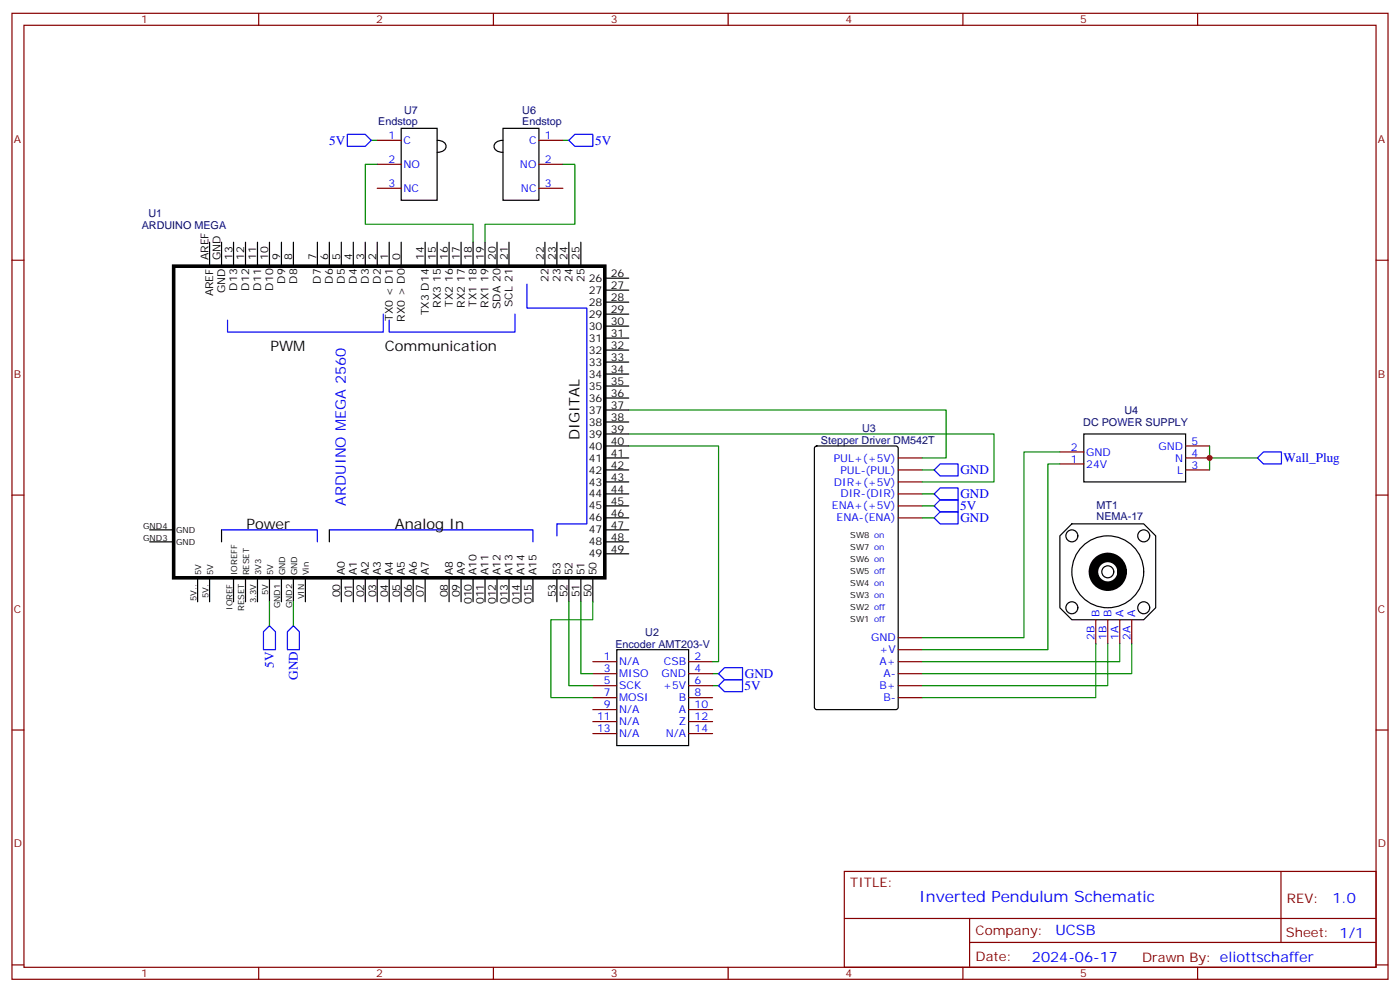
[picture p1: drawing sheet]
<svg xmlns="http://www.w3.org/2000/svg" width="412mm" height="292mm" viewBox="0 0 412 292" stroke-linecap="round" stroke-linejoin="round" font-family="sans-serif">
<g fill="none" stroke="#870000" stroke-width=".35">
<path d="M3.5 3.9h405.4v284.4h-405.4zM7.1 7.4h398.2v277.3h-398.2zM76.2 3.9v3.5M145.3 3.9v3.5M214.5 3.9v3.5M283.6 3.9v3.5M352.8 3.9v3.5M111.1 41.3h7.1M111.1 48.4h7.1M111.1 55.4h7.1M158.7 41.3h7.1M158.7 48.4h7.1"/>
<path d="M158.7 55.4h7.1M3.5 76.6h3.6M405.3 76.6h3.6M264.6 134.8h7M264.6 138.3h7M312.2 136.6h7.1M312.2 133h7.1M349.2 134.8h7.1M349.2 138.3h7.1M349.2 131.3h7.1M3.5 145.7h3.6M264.6 141.9h7"/>
<path d="M264.6 145.4h7M264.6 148.9h7M264.6 152.4h7M405.3 145.7h3.6M174.6 194.8h7.1M174.6 198.3h7.1M202.8 194.8h7.1M202.8 198.3h7.1M264.6 187.7h7M264.6 191.2h7M264.6 194.8h7M264.6 198.3h7"/>
<path d="M322.8 182.4v7.1M326.3 182.4v7.1M329.8 182.4v7.1M333.4 182.4v7.1M3.5 214.9h3.6M174.6 201.8h7.1M174.6 205.4h7.1M174.6 208.9h7.1M174.6 212.4h7.1M174.6 215.9h7.1M202.8 201.8h7.1M202.8 205.4h7.1"/>
<path d="M202.8 208.9h7.1M202.8 212.4h7.1M202.8 215.9h7.1M264.6 201.8h7M264.6 205.4h7M405.3 214.9h3.6M248.7 256.5h156.6v28.2h-156.6zM377.3 256.5v20.9M248.7 270.4h156.5M285.6 277.4h119.6M285.6 270.4v14.1M3.5 284h3.6"/>
<path d="M76.2 284.7v3.6M145.3 284.7v3.6M214.5 284.7v3.6M283.6 284.7v3.6M352.8 284.7v3.6M405.3 284h3.6"/>
</g>
<g fill="none" stroke="#000" stroke-width=".35">
<path d="M118.2 37.8h10.6v21.1h-10.6zM148.2 37.8h10.5v21.1h-10.5zM128.8 41.3a2.31 2.31 0 0 1 2.6 1.8 2.13 2.13 0 0 1-2.6 1.7M148.2 41.3a2.31 2.31 0 0 0-2.7 1.8 2.13 2.13 0 0 0 2.7 1.7M61.7 71.3v7.1M65.3 71.3v7.1M68.8 71.3v7.1M72.3 71.3v7.1M75.8 71.3v7.1M79.4 71.3v7.1M82.9 71.3v7.1M86.4 71.3v7.1"/>
<path d="M93.5 71.3v7.1M97 71.3v7.1M100.5 71.3v7.1M104.1 71.3v7.1M107.6 71.3v7.1M111.1 71.3v7.1M114.7 71.3v7.1M118.2 71.3v7.1M125.2 71.3v7.1M128.8 71.3v7.1M132.3 71.3v7.1M135.8 71.3v7.1"/>
<path d="M139.3 71.3v7.1M142.9 71.3v7.1M146.4 71.3v7.1M149.9 71.3v7.1M160.5 71.3v7.1M164 71.3v7.1M167.6 71.3v7.1M171.1 71.3v7.1M178.2 81.9h7M178.2 85.4h7M178.2 88.9h7M178.2 92.5h7"/>
<path d="M178.2 96h7M178.2 99.5h7M178.2 106.6h7M178.2 110.1h7M178.2 113.6h7M178.2 117.2h7M178.2 103h7M178.2 120.7h7M178.2 124.2h7M178.2 127.7h7M178.2 131.3h7M178.2 134.8h7"/>
<path d="M178.2 138.3h7M240.1 131.5l.5-.2h23.3l.6 .4 .1 76.5-.5 .6-23.5 .1-.7-.5v-76.4zM319.3 127.7h29.9v14.2h-29.9zM44.1 159.5h7.1M44.1 156h7.1M65.3 156v3.5M97 156v3.5M178.2 141.9h7M178.2 145.4h7M178.2 148.9h7M178.2 159.5h7M178.2 156h7"/>
<path d="M178.2 152.4h7M315.7 154.2h21.2l3.5 3.5v21.2l-3.5 3.5h-21.2l-3.5-3.5v-21.2zM58.2 170.1v7M61.7 170.1v7M68.8 170.1v7M72.3 170.1v7M75.8 170.1v7M79.4 170.1v7M82.9 170.1v7M86.4 170.1v7M90 170.1v7M100.5 170.1v7"/>
<path d="M104.1 170.1v7M107.6 170.1v7M111.1 170.1v7M114.7 170.1v7M118.2 170.1v7M121.7 170.1v7M125.2 170.1v7M132.3 170.1v7M135.8 170.1v7M139.3 170.1v7M142.9 170.1v7M146.4 170.1v7"/>
<path d="M149.9 170.1v7M153.5 170.1v7M157 170.1v7M164 170.1v7M167.6 170.1v7M171.1 170.1v7M174.6 170.1v7M178.2 163h7M181.7 191.2h21.1v28.3h-21.1z"/>
<circle cx="315.7" cy="157.7" r="1.76"/>
<circle cx="336.9" cy="157.7" r="1.76"/>
<circle cx="315.7" cy="178.9" r="1.76"/>
<circle cx="326.3" cy="168.3" r="10.6"/>
<circle cx="326.3" cy="168.3" r="1.76"/>
<circle cx="336.9" cy="178.9" r="1.76"/>
</g>
<path d="M51.2 78.4h127v91.7h-127z" fill="none" stroke="#000" stroke-width="1.1"/>
<g fill="none" stroke="#00f" stroke-width=".35">
<path d="M102.3 39.5h5.3l1.8 1.8-1.8 1.8h-5.3zM167.6 41.3l1.7-1.8h5.3v3.6h-5.3zM112.9 92.5v5.3h-45.9v-3.6M151.7 92.5v5.3h-37v-3.6M155.2 83.6v7.1h17.7v63.5h-8.9v3.5M275.2 138.3l1.7-1.7h5.3v3.5h-5.3zM370.4 134.8l1.8-1.8h5.3v3.6h-5.3zM65.3 156h28.2v3.5M97 156h60v3.5M275.2 145.4l1.7-1.8h5.3v3.5h-5.3zM275.2 152.4l1.7-1.7h5.3v3.5h-5.3zM275.2 148.9l1.7-1.8h5.3v3.6h-5.3z"/>
<path d="M79.4 184.2l1.7 1.7v5.3h-3.5v-5.3zM86.4 184.2l1.8 1.7v5.3h-3.5v-5.3zM211.7 198.3l1.7-1.8h5.3v3.6h-5.3zM211.7 201.8l1.7-1.7h5.3v3.5h-5.3z"/>
</g>
<circle cx="326.3" cy="168.3" r="4.2" fill="none" stroke="#000" stroke-width="2.8"/>
<g fill="none" stroke="#008700" stroke-width=".35">
<path d="M109.4 41.3h1.7M111.1 48.4h-3.5v17.6h31.7v5.3M165.8 48.4h3.5v17.6h-26.4v5.3M165.8 41.3h1.8M185.2 120.7h93.5v14.1h-7.1M185.2 127.7h107.6v14.2h-21.2M185.2 131.3h26.5v63.5h-1.8M271.6 138.3h3.6M312.2 136.6h-3.5v54.6h-37.1M312.2 133h-10.6v54.7h-30M356.3 131.3v7M356.3 134.8h14.1"/>
<path d="M271.6 145.4h3.6M271.6 152.4h3.6M271.6 148.9h3.6M79.4 177.1v7.1M86.4 177.1v7.1M167.6 177.1v24.7h7M171.1 177.1v21.2h3.5M174.6 177.1v5.3h-12.3v23h12.3M209.9 198.3h1.8M322.8 189.5v15.9h-51.2M326.3 189.5v12.3h-54.7M329.8 189.5v5.3h-58.2"/>
<path d="M333.4 189.5v8.8h-61.8M209.9 201.8h1.8"/>
</g>
<circle cx="356.3" cy="134.8" r=".88" fill="#c00"/>
<text font-size="4.6" fill="#00f" x="270.8" y="265.5">Inverted Pendulum Schematic</text>
<g font-size="4.2">
<text x="79.7" y="103.2">PWM</text>
<text x="113.4" y="103.2">Communication</text>
<text x="170.7" y="129.5" transform="rotate(-90 170.7 129.5)">DIGITAL</text>
<text x="72.6" y="155.7">Pow</text>
<text x="81.2" y="155.7">er</text>
<text x="116.3" y="155.7">Analog In</text>
</g>
<g font-size="4.2" fill="#00f">
<text x="101.9" y="148.9" transform="rotate(-90 101.9 148.9)">ARDUINO MEGA 2560</text>
<text x="392.5" y="265.8">1.0</text>
<text x="310.9" y="275.3">UCSB</text>
<text x="304" y="283.1">2024-06-17</text>
</g>
<g font-size="3.9" fill="#00f">
<text x="97" y="42.6">5V</text>
<text x="175.3" y="42.5">5V</text>
<text x="378.1" y="136.1">Wall_Plug</text>
<text x="282.9" y="139.6">GND</text>
<text x="282.9" y="146.6">GND</text>
<text x="282.8" y="150.2">5V</text>
<text x="282.9" y="153.7">GND</text>
<text x="80.6" y="196.5" transform="rotate(-90 80.6 196.5)">5V</text>
<text x="87.7" y="200.1" transform="rotate(-90 87.7 200.1)">GND</text>
<text x="219.3" y="203.1">5V</text>
<text x="219.4" y="199.5">GND</text>
</g>
<g font-size="3.9" fill="#800">
<text x="250.5" y="261.1">TITLE:</text>
<text x="379.1" y="265.8">REV:</text>
<text x="287.4" y="275.3">Company:</text>
<text x="378.7" y="275.9">Sheet: 1/1</text>
<text x="287.4" y="283">Date:</text>
<text x="336.4" y="283.1">Draw</text>
<text x="346.6" y="283.1">n By: eliottschaffer</text>
</g>
<g font-size="3.2" fill="#800">
<text x="41.6" y="6.9">1</text>
<text x="110.8" y="6.9">2</text>
<text x="179.9" y="6.9">3</text>
<text x="249.1" y="6.9">4</text>
<text x="318.2" y="6.9">5</text>
<text x="4.1" y="42">A</text>
<text x="405.9" y="42">A</text>
<text x="4.1" y="111.2">B</text>
<text x="405.9" y="111.2">B</text>
<text x="4.1" y="180.3">C</text>
<text x="405.9" y="180.3">C</text>
<text x="4.1" y="249.4">D</text>
<text x="405.9" y="249.4">D</text>
<text x="41.6" y="287.7">1</text>
<text x="110.8" y="287.7">2</text>
<text x="179.9" y="287.7">3</text>
<text x="249.1" y="287.7">4</text>
<text x="318.2" y="287.7">5</text>
</g>
<g font-size="3.2" fill="#000080">
<text x="119" y="33.7">U7</text>
<text x="153.8" y="33.7">U6</text>
<text x="111.4" y="36.7">Endstop</text>
<text x="153.8" y="36.7">Endstop</text>
<text x="43.8" y="63.7">U1</text>
<text x="41.8" y="67.3">ARDUINO MEGA</text>
<text x="319.1" y="125.5">DC POWER SUPPLY</text>
<text x="331.2" y="122">U4</text>
<text x="241.8" y="130.8">Stepper Driver DM542T</text>
<text x="253.9" y="127.2">U3</text>
<text x="323" y="150">MT1</text>
<text x="323" y="153.1">NEMA-17</text>
<text x="181.3" y="190.7">Encoder AMT203-V</text>
<text x="190.1" y="187.1">U2</text>
</g>
<g font-size="3.2" fill="#00f">
<text x="114.4" y="41">1</text>
<text x="160.5" y="41">1</text>
<text x="118.9" y="42.4">C</text>
<text x="155.8" y="42.4">C</text>
<text x="114.4" y="48">2</text>
<text x="118.9" y="49.4">NO</text>
<text x="153.2" y="49.4">NO</text>
<text x="160.5" y="48">2</text>
<text x="114.4" y="55.1">3</text>
<text x="118.9" y="56.5">NC</text>
<text x="153.5" y="56.5">NC</text>
<text x="160.5" y="55.1">3</text>
<text x="351" y="130.9">5</text>
<text x="245.6" y="135.9">PUL+(+5V)</text>
<text x="315.5" y="136.2">1</text>
<text x="315.5" y="132.7">2</text>
<text x="320" y="137.6">24V</text>
<text x="320" y="134.1">GND</text>
<text x="341.3" y="132.3">GND</text>
<text x="346.2" y="135.9">N</text>
<text x="351" y="138">3</text>
<text x="351" y="134.4">4</text>
<text x="245.6" y="142.9">DIR+(+5V)</text>
<text x="247.6" y="139.4">PUL-(PUL)</text>
<text x="346.8" y="139.4">L</text>
<text x="245.1" y="150">ENA+(+5V)</text>
<text x="247.6" y="146.4">DIR-(DIR)</text>
<text x="246.5" y="153.5">ENA-(ENA)</text>
<text x="323.8" y="181.7" transform="rotate(-90 323.8 181.7)">B</text>
<text x="327.4" y="181.7" transform="rotate(-90 327.4 181.7)">B</text>
<text x="330.9" y="181.7" transform="rotate(-90 330.9 181.7)">A</text>
<text x="334.4" y="181.7" transform="rotate(-90 334.4 181.7)">A</text>
<text x="256.6" y="188.8">GND</text>
<text x="322.4" y="188.4" transform="rotate(-90 322.4 188.4)">2B</text>
<text x="326" y="188.4" transform="rotate(-90 326 188.4)">1B</text>
<text x="329.5" y="188.4" transform="rotate(-90 329.5 188.4)">1A</text>
<text x="333" y="188.4" transform="rotate(-90 333 188.4)">2A</text>
<text x="177.9" y="194.4">1</text>
<text x="177.9" y="197.9">3</text>
<text x="182.4" y="195.8">N/A</text>
<text x="195.6" y="195.8">CSB</text>
<text x="204.6" y="194.4">2</text>
<text x="204.6" y="197.9">4</text>
<text x="259.1" y="192.3">+V</text>
<text x="259.1" y="195.8">A+</text>
<text x="177.9" y="201.5">5</text>
<text x="182.4" y="199.4">MISO</text>
<text x="182.4" y="202.9">SCK</text>
<text x="194.9" y="199.4">GND</text>
<text x="195.4" y="202.9">+5V</text>
<text x="204.6" y="201.5">6</text>
<text x="259.1" y="202.9">B+</text>
<text x="260.3" y="199.4">A-</text>
<text x="177.9" y="205">7</text>
<text x="177.9" y="208.5">9</text>
<text x="182.4" y="206.4">MOSI</text>
<text x="182.4" y="209.9">N/A</text>
<text x="200" y="206.4">B</text>
<text x="200" y="209.9">A</text>
<text x="204.6" y="205">8</text>
<text x="204.6" y="208.5">10</text>
<text x="260.3" y="206.4">B-</text>
<text x="175.9" y="212.1">11</text>
<text x="175.9" y="215.6">13</text>
<text x="182.4" y="213.5">N/A</text>
<text x="200" y="213.5">Z</text>
<text x="204.6" y="212.1">12</text>
<text x="204.6" y="215.6">14</text>
<text x="182.4" y="217">N/A</text>
<text x="196.2" y="217">N/A</text>
</g>
<g font-size="3.2">
<text x="61.4" y="76.6" transform="rotate(-90 61.4 76.6)">AREF</text>
<text x="64.9" y="76.6" transform="rotate(-90 64.9 76.6)">GND</text>
<text x="68.4" y="76.6" transform="rotate(-90 68.4 76.6)">13</text>
<text x="72" y="76.6" transform="rotate(-90 72 76.6)">12</text>
<text x="75.5" y="76.6" transform="rotate(-90 75.5 76.6)">11</text>
<text x="79" y="76.6" transform="rotate(-90 79 76.6)">10</text>
<text x="82.5" y="76.6" transform="rotate(-90 82.5 76.6)">9</text>
<text x="86.1" y="76.6" transform="rotate(-90 86.1 76.6)">8</text>
<text x="93.1" y="76.6" transform="rotate(-90 93.1 76.6)">7</text>
<text x="96.7" y="76.6" transform="rotate(-90 96.7 76.6)">6</text>
<text x="100.2" y="76.6" transform="rotate(-90 100.2 76.6)">5</text>
<text x="103.7" y="76.6" transform="rotate(-90 103.7 76.6)">4</text>
<text x="107.2" y="76.6" transform="rotate(-90 107.2 76.6)">3</text>
<text x="110.8" y="76.6" transform="rotate(-90 110.8 76.6)">2</text>
<text x="114.3" y="76.6" transform="rotate(-90 114.3 76.6)">1</text>
<text x="117.8" y="76.6" transform="rotate(-90 117.8 76.6)">0</text>
<text x="124.9" y="76.6" transform="rotate(-90 124.9 76.6)">14</text>
<text x="128.4" y="76.6" transform="rotate(-90 128.4 76.6)">15</text>
<text x="131.9" y="76.6" transform="rotate(-90 131.9 76.6)">16</text>
<text x="135.5" y="76.6" transform="rotate(-90 135.5 76.6)">17</text>
<text x="139" y="76.6" transform="rotate(-90 139 76.6)">18</text>
<text x="142.5" y="76.6" transform="rotate(-90 142.5 76.6)">19</text>
<text x="146" y="76.6" transform="rotate(-90 146 76.6)">20</text>
<text x="149.6" y="76.6" transform="rotate(-90 149.6 76.6)">21</text>
<text x="160.2" y="76.6" transform="rotate(-90 160.2 76.6)">22</text>
<text x="163.7" y="76.6" transform="rotate(-90 163.7 76.6)">23</text>
<text x="167.2" y="76.6" transform="rotate(-90 167.2 76.6)">24</text>
<text x="170.7" y="76.6" transform="rotate(-90 170.7 76.6)">25</text>
<text x="84" y="83.5" transform="rotate(-90 84 83.5)">D9</text>
<text x="87.5" y="83.5" transform="rotate(-90 87.5 83.5)">D8</text>
<text x="94.5" y="83.5" transform="rotate(-90 94.5 83.5)">D7</text>
<text x="98.1" y="83.5" transform="rotate(-90 98.1 83.5)">D6</text>
<text x="101.6" y="83.5" transform="rotate(-90 101.6 83.5)">D5</text>
<text x="105.1" y="83.5" transform="rotate(-90 105.1 83.5)">D4</text>
<text x="108.7" y="83.5" transform="rotate(-90 108.7 83.5)">D3</text>
<text x="112.2" y="83.5" transform="rotate(-90 112.2 83.5)">D2</text>
<text x="161.6" y="83.1" transform="rotate(-90 161.6 83.1)">22</text>
<text x="165.1" y="83.1" transform="rotate(-90 165.1 83.1)">23</text>
<text x="168.6" y="83.1" transform="rotate(-90 168.6 83.1)">24</text>
<text x="172.2" y="83.1" transform="rotate(-90 172.2 83.1)">25</text>
<text x="173.4" y="82.9">26</text>
<text x="179.9" y="81.5">26</text>
<text x="62.8" y="87.3" transform="rotate(-90 62.8 87.3)">AREF</text>
<text x="66.3" y="86.3" transform="rotate(-90 66.3 86.3)">GND</text>
<text x="69.8" y="85.5" transform="rotate(-90 69.8 85.5)">D13</text>
<text x="73.4" y="85.5" transform="rotate(-90 73.4 85.5)">D12</text>
<text x="76.9" y="85.5" transform="rotate(-90 76.9 85.5)">D11</text>
<text x="80.4" y="85.5" transform="rotate(-90 80.4 85.5)">D10</text>
<text x="173.4" y="86.5">27</text>
<text x="173.4" y="90">28</text>
<text x="179.9" y="85.1">27</text>
<text x="179.9" y="88.6">28</text>
<text x="115.7" y="94.5" transform="rotate(-90 115.7 94.5)">TX0 &lt; D1</text>
<text x="119.2" y="94.7" transform="rotate(-90 119.2 94.7)">RX0 &gt; D0</text>
<text x="126.3" y="92.8" transform="rotate(-90 126.3 92.8)">TX3 D14</text>
<text x="129.8" y="90.6" transform="rotate(-90 129.8 90.6)">RX3 15</text>
<text x="133.3" y="90.3" transform="rotate(-90 133.3 90.3)">TX2 16</text>
<text x="136.9" y="90.6" transform="rotate(-90 136.9 90.6)">RX2 17</text>
<text x="140.4" y="90.3" transform="rotate(-90 140.4 90.3)">TX1 18</text>
<text x="143.9" y="90.6" transform="rotate(-90 143.9 90.6)">RX1 19</text>
<text x="147.5" y="91" transform="rotate(-90 147.5 91)">SDA 20</text>
<text x="151" y="90.4" transform="rotate(-90 151 90.4)">SCL 21</text>
<text x="173.4" y="93.5">29</text>
<text x="179.9" y="92.1">29</text>
<text x="179.9" y="95.6">30</text>
<text x="173.4" y="97">30</text>
<text x="173.4" y="100.6">31</text>
<text x="179.9" y="99.2">31</text>
<text x="173.4" y="107.6">33</text>
<text x="173.4" y="104.1">32</text>
<text x="179.9" y="106.2">33</text>
<text x="179.9" y="102.7">32</text>
<text x="173.4" y="111.2">34</text>
<text x="179.9" y="109.7">34</text>
<text x="179.9" y="113.3">35</text>
<text x="173.4" y="114.7">35</text>
<text x="173.4" y="118.2">36</text>
<text x="179.9" y="116.8">36</text>
<text x="173.4" y="121.7">37</text>
<text x="173.4" y="125.3">38</text>
<text x="179.9" y="120.3">37</text>
<text x="179.9" y="123.9">38</text>
<text x="173.4" y="128.8">39</text>
<text x="179.9" y="127.4">39</text>
<text x="179.9" y="130.9">40</text>
<text x="173.4" y="132.3">40</text>
<text x="173.4" y="135.9">41</text>
<text x="179.9" y="134.4">41</text>
<text x="179.9" y="138">42</text>
<text x="173.4" y="139.4">42</text>
<text x="173.4" y="142.9">43</text>
<text x="179.9" y="141.5">43</text>
<text x="173.4" y="146.4">44</text>
<text x="173.4" y="150">45</text>
<text x="179.9" y="145">44</text>
<text x="179.9" y="148.6">45</text>
<text x="173.4" y="153.5">46</text>
<text x="179.9" y="155.6">47</text>
<text x="179.9" y="152.1">46</text>
<text x="173.4" y="160.5">48</text>
<text x="173.4" y="157">47</text>
<text x="179.9" y="159.1">48</text>
<text x="173.4" y="164.1">49</text>
<text x="179.9" y="162.7">49</text>
<text x="101.6" y="169.4" transform="rotate(-90 101.6 169.4)">A0</text>
<text x="105.1" y="169.4" transform="rotate(-90 105.1 169.4)">A1</text>
<text x="108.7" y="169.4" transform="rotate(-90 108.7 169.4)">A2</text>
<text x="112.2" y="169.4" transform="rotate(-90 112.2 169.4)">A3</text>
<text x="115.7" y="169.4" transform="rotate(-90 115.7 169.4)">A4</text>
<text x="119.2" y="169.4" transform="rotate(-90 119.2 169.4)">A5</text>
<text x="122.8" y="169.4" transform="rotate(-90 122.8 169.4)">A6</text>
<text x="126.3" y="169.4" transform="rotate(-90 126.3 169.4)">A7</text>
<text x="133.3" y="169.4" transform="rotate(-90 133.3 169.4)">A8</text>
<text x="136.9" y="169.4" transform="rotate(-90 136.9 169.4)">A9</text>
<text x="140.4" y="169.4" transform="rotate(-90 140.4 169.4)">A10</text>
<text x="143.9" y="169.4" transform="rotate(-90 143.9 169.4)">A11</text>
<text x="147.5" y="169.4" transform="rotate(-90 147.5 169.4)">A12</text>
<text x="151" y="169.4" transform="rotate(-90 151 169.4)">A13</text>
<text x="154.5" y="169.4" transform="rotate(-90 154.5 169.4)">A14</text>
<text x="158" y="169.4" transform="rotate(-90 158 169.4)">A15</text>
<text x="165.1" y="169.4" transform="rotate(-90 165.1 169.4)">53</text>
<text x="168.6" y="169.4" transform="rotate(-90 168.6 169.4)">52</text>
<text x="172.2" y="169.4" transform="rotate(-90 172.2 169.4)">51</text>
<text x="175.7" y="169.4" transform="rotate(-90 175.7 169.4)">50</text>
<text x="100.2" y="175.9" transform="rotate(-90 100.2 175.9)">00</text>
<text x="103.7" y="175.9" transform="rotate(-90 103.7 175.9)">01</text>
<text x="107.2" y="175.9" transform="rotate(-90 107.2 175.9)">02</text>
<text x="110.8" y="175.9" transform="rotate(-90 110.8 175.9)">03</text>
<text x="114.3" y="175.9" transform="rotate(-90 114.3 175.9)">04</text>
<text x="117.8" y="175.9" transform="rotate(-90 117.8 175.9)">05</text>
<text x="121.4" y="175.9" transform="rotate(-90 121.4 175.9)">06</text>
<text x="124.9" y="175.9" transform="rotate(-90 124.9 175.9)">07</text>
<text x="131.9" y="175.9" transform="rotate(-90 131.9 175.9)">08</text>
<text x="135.5" y="175.9" transform="rotate(-90 135.5 175.9)">09</text>
<text x="139" y="177.9" transform="rotate(-90 139 177.9)">010</text>
<text x="142.5" y="177.9" transform="rotate(-90 142.5 177.9)">011</text>
<text x="146" y="177.9" transform="rotate(-90 146 177.9)">012</text>
<text x="149.6" y="177.9" transform="rotate(-90 149.6 177.9)">013</text>
<text x="153.1" y="177.9" transform="rotate(-90 153.1 177.9)">014</text>
<text x="156.6" y="177.9" transform="rotate(-90 156.6 177.9)">015</text>
<text x="163.7" y="175.9" transform="rotate(-90 163.7 175.9)">53</text>
<text x="167.2" y="175.9" transform="rotate(-90 167.2 175.9)">52</text>
<text x="170.7" y="175.9" transform="rotate(-90 170.7 175.9)">51</text>
<text x="174.3" y="175.9" transform="rotate(-90 174.3 175.9)">50</text>
</g>
<g font-size="2.5">
<text x="42.2" y="155.6">GND4</text>
<text x="42.2" y="159.1">GND3</text>
<text x="51.9" y="160.5">GND</text>
<text x="51.9" y="157">GND</text>
<text x="250.5" y="158.5">SW8 on</text>
<text x="250.5" y="162">SW7 on</text>
<text x="250.5" y="165.6">SW6 on</text>
<text x="59.3" y="169.4" transform="rotate(-90 59.3 169.4)">5V</text>
<text x="62.8" y="169.4" transform="rotate(-90 62.8 169.4)">5V</text>
<text x="69.8" y="169.4" transform="rotate(-90 69.8 169.4)">IOREFF</text>
<text x="73.4" y="169.4" transform="rotate(-90 73.4 169.4)">RESET</text>
<text x="76.9" y="169.4" transform="rotate(-90 76.9 169.4)">3V3</text>
<text x="80.4" y="169.4" transform="rotate(-90 80.4 169.4)">5V</text>
<text x="84" y="169.4" transform="rotate(-90 84 169.4)">GND</text>
<text x="87.5" y="169.4" transform="rotate(-90 87.5 169.4)">GND</text>
<text x="91" y="169.4" transform="rotate(-90 91 169.4)">Vin</text>
<text x="250.5" y="169.1">SW5 off</text>
<text x="250.5" y="172.6">SW4 on</text>
<text x="57.9" y="176.9" transform="rotate(-90 57.9 176.9)">5V..</text>
<text x="61.4" y="176" transform="rotate(-90 61.4 176)">5V.</text>
<text x="68.4" y="179.5" transform="rotate(-90 68.4 179.5)">IOREF</text>
<text x="72" y="179.9" transform="rotate(-90 72 179.9)">RESET</text>
<text x="75.5" y="177.6" transform="rotate(-90 75.5 177.6)">3.3V</text>
<text x="79" y="175.1" transform="rotate(-90 79 175.1)">5V</text>
<text x="82.5" y="179.1" transform="rotate(-90 82.5 179.1)">GND1</text>
<text x="86.1" y="179.1" transform="rotate(-90 86.1 179.1)">GND2</text>
<text x="89.6" y="176.4" transform="rotate(-90 89.6 176.4)">VIN</text>
<text x="250.5" y="176.1">SW3 on</text>
<text x="250.5" y="179.7">SW2 off</text>
<text x="250.5" y="183.2">SW1 off</text>
</g>
</svg>
